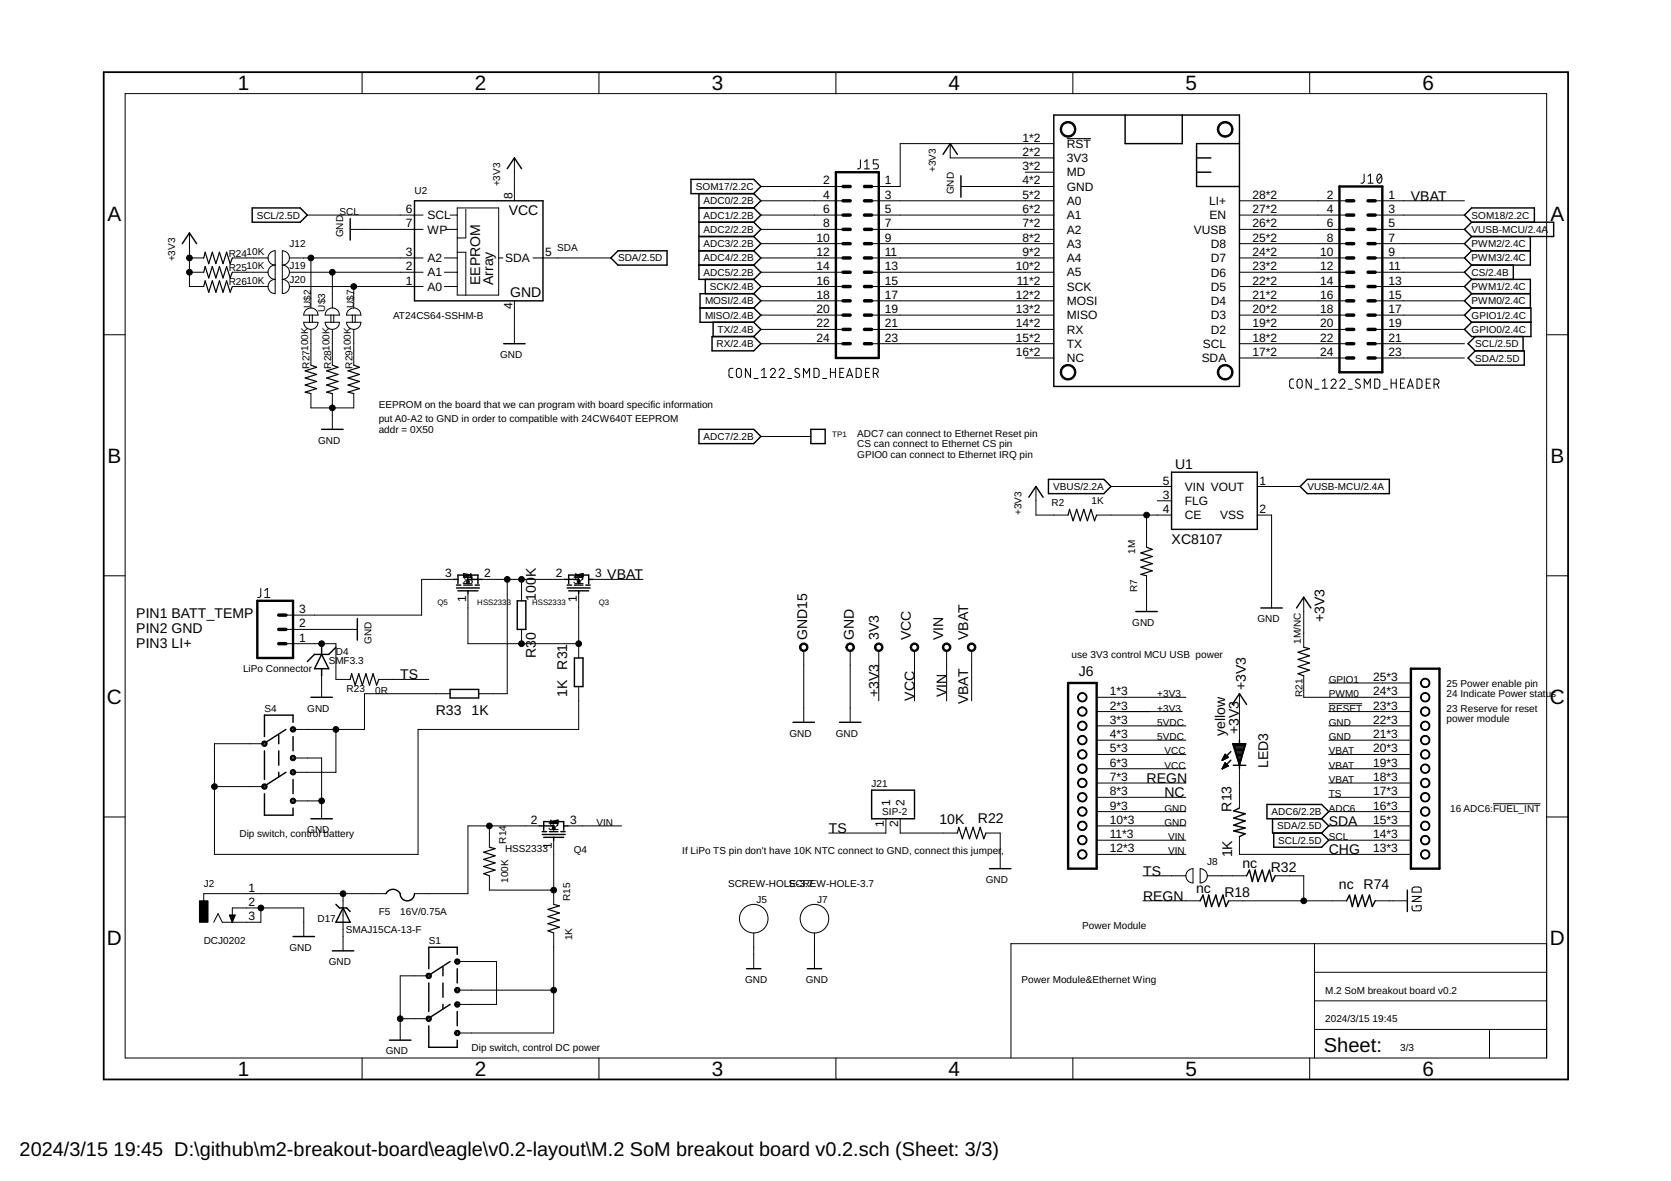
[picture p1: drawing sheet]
<svg xmlns="http://www.w3.org/2000/svg" width="297mm" height="210mm" viewBox="0 0 297 210" stroke-linecap="round" stroke-linejoin="round" font-family="sans-serif">
<g fill="none" stroke="#000" stroke-width=".18">
<path d="M22.2 16.6h252.7v171.4h-252.7zM64.4 12.8v3.8M106.5 12.8v3.8M148.6 12.8v3.8M190.7 12.8v3.8M232.8 12.8v3.8M54.6 38.2h20.6M80 38.2h1.3M81.3 37h7.3v15.5h-7.3zM82.8 37.2v5.1h-1.5M91.4 28.1v7.6M135.3 38.2h14.6"/>
<path d="M135.3 35.7h14.6M135.3 33.1h14.6M153 28.4l-.1 1.4-.2 .2h-.3M153.7 30h.9M153.7 28.8l.4-.4v1.6M154.9 38.2h32.4M154.9 35.7h32.4M156.1 28.4h-.9v.7h.6a.45 .45 0 0 1 .3 .5 .45 .45 0 0 1-.3 .4h-.6M168.9 25.5v2.6h18.4M170.8 33.1h16.5M182.2 30.6h5.1M187.3 25.5h-27.3v7.6h-5.1"/>
<path d="M189.7 24.6h4.2M220.3 38.2h19.1M220.3 35.7h19.1M242.5 30.9l-.1 1.4-.1 .2-.4 .1M243.2 32.6h.9M243.2 31.3l.4-.4v1.7M244.5 38.2h15.8M244.5 35.7h15.8M245 31.1l.2-.2a.93 .93 0 0 1 0 1.7 .98 .98 0 0 1-.2-1.5zM245.6 31.3l-.8 .9M18.4 59.5h3.8M33.7 45.8h2.5"/>
<path d="M33.7 48.4h2.5M33.7 41.4v9.5h2.5M41.3 45.8h6.3M41.3 48.4h6.3M41.3 50.9h6.3M47.6 45.8l.3-.8 .5-.3 .5-.1v7.6h-.3a1.27 1.27 0 0 1-1-1.3M47.6 45.8l.2 .6a1.21 1.21 0 0 0 1.1 .7l-.8 .3-.3 .4-.2 .6M47.6 48.4l.2 .5a1.21 1.21 0 0 0 1.1 .8l-.8 .2-.3 .5-.2 .5M51.5 45.8l-.3 .8-.5 .4-.5 .1 .5 .1a1.21 1.21 0 0 1 .8 1.2M51.5 45.8l-.1-.2a1.27 1.27 0 0 0-1.2-1v7.6l.8-.3 .3-.4 .2-.6M51.5 48.4l-.3 .8-.5 .3-.5 .2 .5 .1a1.21 1.21 0 0 1 .8 1.1M51.5 45.8h23.7"/>
<path d="M51.5 48.4h23.7M51.5 50.9h23.7M54 57.3h2.5a1.27 1.27 0 0 1-1.2 1.2 1.27 1.27 0 0 1-1.3-1.2zM54.3 55.2a1.27 1.27 0 0 1 1.4-.4 1.27 1.27 0 0 1 .8 1.2h-2.5zM55 56v1.3M55.3 45.8v8.9M55.3 58.5v6.4M55.5 56v1.3M57.8 57.3h2.5a1.27 1.27 0 0 1-1.2 1.2 1.27 1.27 0 0 1-1.3-1.2zM58.1 55.2a1.27 1.27 0 0 1 1.4-.4 1.27 1.27 0 0 1 .8 1.2h-2.5zM58.8 56v1.3M59.1 48.4v6.3"/>
<path d="M59.1 58.5v6.4M59.3 56v1.3M61.6 57.3h2.6a1.27 1.27 0 0 1-1.3 1.2 1.27 1.27 0 0 1-1.3-1.2zM61.9 55.2a1.27 1.27 0 0 1 1.4-.4 1.27 1.27 0 0 1 .9 1.2h-2.6zM62.3 40.8h12.9M62.6 56v1.3M62.9 50.9v3.8M62.9 58.5v6.4M63.1 56v1.3M79 45.8h2.3M79 48.4h2.3M79 50.9h2.3"/>
<path d="M79.2 40.8h2.1M81.3 44.8h1.5v7.7M88.6 45.8h.8M91.4 53.5v7.6M94.7 45.8h13.9M135.3 45.8h14.6M135.3 48.4h14.6M135.3 50.9h14.6M135.3 40.8h14.6M135.3 43.3h14.6M135.3 58.5h14.6M135.3 56h14.6"/>
<path d="M135.3 53.5h14.6M154.9 45.8h32.4M154.9 48.4h32.4M154.9 50.9h32.4M154.9 40.8h32.4M154.9 43.3h32.4M154.9 58.5h32.4M154.9 56h32.4M154.9 53.5h32.4M220.3 45.8h19.1M220.3 48.4h19.1M220.3 50.9h19.1"/>
<path d="M220.3 40.8h19.1M220.3 43.3h19.1M220.3 58.5h19.1M220.3 56h19.1M220.3 53.5h19.1M244.5 45.8h15.8M244.5 48.4h15.8M244.5 50.9h15.8M244.5 40.8h15.8M244.5 43.3h15.8M244.5 58.5h15.8M244.5 56h15.8"/>
<path d="M244.5 53.5h15.8M274.9 59.5h3.8M55.3 70v2.5h7.6v-2.5M59.1 70v6.3M130.3 65.5h-.5l-.2 .3v1.1l.2 .2h.5M131 65.6l.3-.1a.43 .43 0 0 1 .5 .4v.8a.44 .44 0 0 1-.5 .4 .44 .44 0 0 1-.4-.4zM133.4 65.5v1.6l-.9-1.6v1.6M134 67.3h.8M135.3 61.1h14.6M135.3 77.6h8.8M135.4 67.1h.9M135.4 65.8l.4-.3v1.6"/>
<path d="M136.9 65.8a.45 .45 0 0 1 .7-.3 .45 .45 0 0 1 .1 .7l-.8 .9h.9M138.5 65.8a.44 .44 0 0 1 .6-.3 .44 .44 0 0 1 .2 .7l-.8 .9h.9M140 67.3h.7M142.1 65.6l-.2-.1a.38 .38 0 0 0-.5 .1 .38 .38 0 0 0 .1 .5l.5 .3a.41 .41 0 0 1 0 .6 .41 .41 0 0 1-.6 0l-.1-.1M142.8 67.1v-1.6l.6 .9 .5-.9v1.6M144.7 65.5l.8 .1a1.33 1.33 0 0 1 .1 1.2l-.3 .3h-.6zM146.2 67.3h.8M147.6 65.5v1.6M147.6 66.2h.9M148.5 65.5v1.6M149.3 66.2h.5M150 65.5h-.7v1.6h.7"/>
<path d="M150.5 67.1l.5-1.6 .6 1.6M150.6 66.7h.8M152.2 65.5h.5a.43 .43 0 0 1 .4 .4v.8a.43 .43 0 0 1-.4 .4h-.5zM153.9 66.2h.5M154.6 65.5h-.7v1.6h.7M154.9 61.1h32.4M155.2 66.4h.5a.46 .46 0 0 0 .4-.5 .46 .46 0 0 0-.4-.4h-.5v1.6M155.8 66.4l.3 .7M182.2 63.6h5.1M220.3 63.6h19.1M220.3 61.1h19.1M230 67.4h-.5l-.2 .3 .1 1.2 .6 .1"/>
<path d="M230.7 67.5l.3-.1 .3 .1a1.33 1.33 0 0 1 .1 1.2l-.4 .3a.43 .43 0 0 1-.4-.4zM233.1 67.4v1.6l-.9-1.6v1.6M233.7 69.2h.8M235.1 69h.8M235.1 67.7l.4-.3v1.6M236.6 67.7a.45 .45 0 0 1 .6-.3 .45 .45 0 0 1 .2 .7l-.8 .9h.9M238.2 67.7a.45 .45 0 0 1 .6-.3 .45 .45 0 0 1 .2 .7l-.8 .9h.9M239.7 69.2h.7M241.7 67.5l-.1-.1a.38 .38 0 0 0-.6 .1 .38 .38 0 0 0 .2 .6l.5 .2a.41 .41 0 0 1 0 .6 .41 .41 0 0 1-.6 0l-.2-.1M242.5 69v-1.6l.6 .9 .5-.9v1.6M244.4 67.4h.4a.43 .43 0 0 1 .5 .4v.8a.43 .43 0 0 1-.5 .4h-.4zM244.5 63.6h15.8"/>
<path d="M244.5 61.1h15.8M245.9 69.2h.7M247.3 67.4v1.6M247.3 68.1h.9M248.2 67.4v1.6M249 68.1h.5M249.7 67.4h-.7v1.6h.7M250.2 69l.5-1.6 .5 1.6M250.3 68.6h.8M251.9 67.4h.4a.43 .43 0 0 1 .5 .4v.8a.43 .43 0 0 1-.5 .4h-.4zM253.5 68.1h.6M254.3 67.4h-.8v1.6h.8"/>
<path d="M254.9 68.3h.5a.46 .46 0 0 0 .4-.5 .46 .46 0 0 0-.4-.4h-.5v1.6M255.4 68.3l.4 .7M184.1 86.5v5h5.8M194.9 91.5h13.4M197.5 86.5h10.8M203.8 91.5v5.8M205.7 89h2.6M223.5 91.5h2.5v16.6M223.5 86.5h7.6M18.4 102.3h3.8M46.4 104.6l-.1 1.4-.2 .2h-.3M47.1 106.2h.9"/>
<path d="M47.1 104.9l.4-.3v1.6M50.8 114.4h8.9v6.4h2.6M50.8 111.9h12.7M57.2 114.4v.6M80.6 103h-5.6v6.3h-24.2M83.2 105.5v8.9h19.7M85.7 103h14.6M90.2 103v20.3h-5.1M92.7 103v3.8M92.7 111.9v2.5M102.9 105.5v11.4M105.4 103h8.9"/>
<path d="M142.9 115.7v12.7M151.1 115.7v12.7M156.2 115.7v8.9M162.6 115.7v8.9M168.3 115.7v8.9M172.7 115.7v8.9M203.8 102.3v6.4M231.8 106.2v8.8M274.9 102.3h3.8M38.1 139.8h8.9M52.1 134.7h5.1v10.8M57.2 120.1v3.8"/>
<path d="M59.7 129.6v7.7h-7.6M67.3 120.8h8.9M80 123.3h-15.2v6.3h-12.7M102.9 122v7.6h-28.6v22.2h-36.2v-19.6h8.9M194.9 126.5h15.3M194.9 123.9h15.9M194.9 131.6h15.9M194.9 129h15.9M194.9 139.2h15.9M194.9 136.6h15.9M194.9 134.1h15.9M220.3 123.3v8.3"/>
<path d="M220.3 136.6v7M231.8 120.1v3.8h19M236.2 125.1h5.9M236.2 126.5h14.6M236.2 131.6h14.6M236.2 129h14.6M236.2 121.4h14.6M236.2 139.2h14.6M236.2 136.6h14.6M236.2 134.1h14.6M18.4 145.2h3.8M52.1 142.3h5.1"/>
<path d="M61 158.8v10.2M68.6 158.8h-32.4v1.3M87 146.8v3.8M87 155.7v2.5h11.4M95.9 146.8h-12.7v12h-9.5M98.4 149.3v11.4M101 146.8h9.5M157.5 145.5v2.6h-10.2M160 145.5v2.6h10.2M175.3 148.1h2.5v6.3M194.9 146.8h15.9M194.9 144.3h15.9"/>
<path d="M194.9 141.7h15.9M194.9 149.3h15.9M194.9 151.8h15.9M203.2 155.7h7.6M211.1 154.9l.4-.4 .6-.1v2.5a1.27 1.27 0 0 1-1.2-.7 1.27 1.27 0 0 1 .2-1.3zM213.3 154.4a1.27 1.27 0 0 1 1.3 1.3 1.27 1.27 0 0 1-1.3 1.2zM214.6 155.7h7M220.3 148.7v3.1h30.5M226.7 155.7h5.1v4.4M236.2 146.8h14.6M236.2 144.3h14.6M236.2 141.7h14.6"/>
<path d="M236.2 149.3h14.6M251 159.3h1.6l-1.6 .9h1.6M251.1 157.8l1.1-.2a.43 .43 0 0 1 .4 .5v.5h-1.6zM265.4 142.9h8.4M274.9 145.2h3.8M40.8 162.6h1l-.5 1.3zM40.8 162.8h.9M40.9 162.9h.8M40.9 163h.8M41 163.2h.6M41 163.3h.6M41.1 163.4h.4"/>
<path d="M41.1 163.5h.4M41.2 163.6h.2M41.2 163.7h.2M41.3 163.9h.1M41.3 163.9v-2.5h12.7v5.1M46.4 161.4v2.5h-6.9l-.7-1.5-.8 1.5M76.2 173.4h-5.1v11.5M81.3 170.9h7v7.6h-7M81.3 176h17.1M98.4 165.8v17.8h-17.1M134 165.8v6.4M144.8 165.8v6.4"/>
<path d="M203.2 160.1h10.1M218.4 160.1h21M233.7 167.7v20.3M233.7 177.9h41.2M233.7 172.8h41.2M244.5 160.1h5.7M251 161v.7l.2 .2h1.1l.3-.2v-.7h-.9v.2M274.9 167.7h-95.2v20.3M64.4 188v3.9M71.1 181.1h5.1M106.5 188v3.9M148.6 188v3.9"/>
<path d="M190.7 188v3.9M232.8 188v3.9M233.7 183h41.2M264.8 183v5"/>
<circle cx="134" cy="163.3" r="2.54"/>
<circle cx="144.8" cy="163.3" r="2.54"/>
</g>
<g fill="none" stroke="#000" stroke-width=".25">
<path d="M44.8 37h8.6l1.2 1.2-1.2 1.3h-8.6zM62.3 38.9v3.8M73.7 35.7h22.8v17.8h-22.8zM90.2 30l1.2-1.9 1.3 1.9M122.8 31.9h11.2l1.3 1.2-1.3 1.3h-11.2zM124.2 34.4v15.3h9.8M124.2 39.5h9.8M124.2 37h9.8M134 34.4l1.3 1.3-1.3 1.3M134 37l1.3 1.2-1.3 1.3M134 39.5l1.3 1.3-1.3 1.2M167.6 27.4l1.3-1.9 1.3 1.9"/>
<path d="M170.8 31.2v3.9M187.3 20.4h33v48.3h-33zM200 20.4v5.1h10.2v-5.1M212.7 28.1h2.5M212.7 30.6h2.5M220.3 25.5h-7.6v7.6h7.6M261.6 39.5h14.6v2.5h-14.6M261.6 39.5l-1.3-1.3 1.3-1.2h11.2v2.5M261.6 39.5l-1.3 1.3 1.3 1.2M32.4 43.3l1.3-1.9 1.2 1.9M108.6 45.8l1.3-1.2h8.7v2.5h-8.7zM124.2 44.6h9.8"/>
<path d="M124.2 47.1h9.8M124.2 42h9.8M124.4 54.7h9.6M125.4 49.7v2.5M126.6 59.8h7.4l1.3 1.3-1.3 1.3h-7.4zM126.8 57.3v2.5M134 54.7l1.3 1.3-1.3 1.3M134 52.2h-9.6v5.1h9.6M134 52.2l1.3 1.3-1.3 1.2M134 49.7l1.3 1.2-1.3 1.3M134 42l1.3 1.3-1.3 1.3M134 44.6l1.3 1.2-1.3 1.3"/>
<path d="M134 47.1l1.3 1.3-1.3 1.3M134 57.3l1.3 1.2-1.3 1.3M261.6 57.3h10.5M261.6 54.7h10.5v5.1h-10.5l-1.3-1.3 1.3-1.2M261.6 52.2h10.4M261.6 49.7h10.4v5M261.6 44.6h10.4M261.6 47.1l-1.3 1.3 1.3 1.3M261.6 54.7l-1.3 1.3 1.3 1.3M261.6 52.2l-1.3 1.3 1.3 1.2M261.6 49.7l-1.3 1.2 1.3 1.3M261.6 44.6l-1.3 1.2 1.3 1.3"/>
<path d="M261.6 42l-1.3 1.3 1.3 1.3M262.2 59.8l-1.2 1.3 1.2 1.3M269 47.1v2.6M270.7 59.8v2.6M272 42v5.1h-10.4M57.2 76.3h3.8M89.5 61.1h3.8M124.2 76.3h9.8l1.3 1.3-1.3 1.2h-9.8zM144.1 76.3h2.6v2.5h-2.6zM261 63.6l1.2-1.2h8.8v2.5h-8.8zM182.9 88.4l1.2-1.9 1.3 1.9M186.4 85.2h9.8l1.3 1.3-1.3 1.2h-9.8z"/>
<path d="M208.3 83.9h15.2v10.2h-15.2zM231.1 86.5l1.3-1.3h14.6v2.5h-14.6zM57.2 116.3l1.2 2.6h-2.5zM57.2 115v1.3M57.2 118.9v1.2M59.7 115l-1.3 1.3h-2.5l-1.3 1.3M63.5 110v3.8M80.6 103h.8M81.2 104.5h4M81.2 104h.7M81.4 105h3.6M81.4 103.7v-1.5h3.6v1.5"/>
<path d="M82.4 104h1.5M82.4 102l1.3 .2-1.3 .3zM83.2 103h2.5M83.2 103v.7M83.2 105v.5M83.2 103l.2 .5M83.2 103l-.3 .5M83.7 102v.5M84.5 104h.7M91.9 106.8h1.6v5.1h-1.6zM100.3 103h2.6M100.8 104.5h4.1"/>
<path d="M100.8 104h.8M101.1 105h3.5M101.1 103.7v-1.5h3.5v1.5M102.1 104h1.5M102.1 116.9h1.5v5.1h-1.5zM102.4 102.2l1.2-.2v.5zM102.4 102v.5M102.9 103v.7M102.9 105v.5M102.9 103l-.3 .5M102.9 103l.2 .5M104.1 104h.8"/>
<path d="M104.6 103h.8M201.9 108.7h3.8M224.1 108.1h3.8M230.5 108.1l1.3-1.9 1.2 1.9M47 133.5v5M49.6 130.7v1.5M49.6 133.5v2.5M49.6 137.3v.7M50.8 129.6l-3.5 2.3M50.8 137.3l-3.5 2.3M52.1 128.4v-1.3h-5.1v3.8M52.1 130.9v2.6"/>
<path d="M52.1 138.5v2.6M55.3 123.9h3.8M80 122.5h5.1v1.6h-5.1zM141 128.4h3.8M149.2 128.4h3.8M217.3 135h.2M217.3 136.5h.2M217.4 136.3h.5M217.5 134.7h.5M217.6 136.1h.7M217.6 134.5h.6M217.7 135.9h.3"/>
<path d="M217.7 134.3h.3M217.8 135.6h.1M217.8 134.1l.5 .5-1 .5zM217.8 135.6l-.5 1M217.8 135.6l.5 .5-1 .5M218.8 133.6l-1.5 1.5M218.8 135.1l-1.5 1.5M219.1 125.2l1.2-1.9 1.3 1.9M219.1 132.2h2.3l-1.1 3.8zM219.2 136h2.2M219.3 132.3h2l-1 3.6zM219.3 132.3h2"/>
<path d="M219.4 132.5h1.9M219.5 132.8h1.7M219.5 133h1.6M219.6 133.2h1.5M219.6 133.4h1.4M219.7 133.6h1.3M219.8 133.9h1.1M219.8 134.1h1M219.9 134.3h.9M219.9 134.5h.8M220 134.7h.7M220.1 135h.5"/>
<path d="M220.1 135.2h.4M220.2 135.4h.3M220.3 135.6h.1M220.3 131.6v.6M220.3 135.9v.7M220.3 135.9h.1M47 141.1v3.8h5.1v-1.3M55.3 145.5h3.8M68.6 158.8a1.41 1.41 0 0 1 1.6-.7 1.41 1.41 0 0 1 1.1 1.3 1.28 1.28 0 0 0 1.4 .7 1.28 1.28 0 0 0 1-1.3M95.9 146.8h2.5M96.4 148.3h4.1M96.4 147.8h.8"/>
<path d="M96.6 148.8h3.6M96.6 147.6v-1.6h3.6v1.6M97.7 147.8h1.5M97.9 146l1.3-.2v.5zM97.9 145.8v.5M98.4 146.8v.8M98.4 148.8v.5M98.4 146.8l-.2 .5M98.4 146.8l.3 .5M99.7 147.8h.8M100.2 146.8h.8M154.9 140.4h7.7v5.1h-7.7z"/>
<path d="M175.9 154.4h3.8M220.3 143.6l-1 .5 2 .5-2 .8 2 .5-2 .8 2 .5-2 .5 2 .5-1 .5M221.6 155.7l.5-1.1 .5 2.1 .5-2.1 .5 2.1 .8-2.1 .5 2.1 .8-2.1 .5 2.1 .5-1M225.2 143h9.7l1.3 1.3-1.3 1.2h-9.7zM226.2 145.5v2.6h8.7M226.4 148.1v2.5h8.5l1.3-1.3-1.3-1.2M234.9 145.5l1.3 1.3-1.3 1.3M250.2 158.2v3.8M52.1 166.5h3.8M59.1 169h3.8M59.7 160.7l.6 .7h1.3l.7 .6M61 161.4l1.3 2.5h-2.6z"/>
<path d="M76.2 174.7v5.1M78.7 171.9v1.5M78.7 174.7v2.5M78.7 178.5v.8M80 170.9l-3.5 2.3M80 178.5l-3.5 2.3M81.3 169.6v-1.2h-5.1v3.8M81.3 172.2v2.5M81.3 179.8v2.5M132.7 172.2h2.6M143.5 172.2h2.5M213.3 160.1l.5-1 .6 2 .5-2 .5 2 .7-2 .5 2 .8-2 .5 2 .5-1"/>
<path d="M239.4 160.1l.5-1 .5 2 .5-2 .5 2 .8-2 .5 2 .7-2 .5 2 .6-1M69.2 184.9h3.8M76.2 182.3v3.8h5.1v-1.2"/>
</g>
<path d="M18.4 12.8h260.3v179.1h-260.3z" fill="none" stroke="#000" stroke-width=".32"/>
<g fill="#000" stroke="#000" stroke-width=".18">
<path d="M188.8 22a1.4 1.4 0 0 1 2.2 .2 1.4 1.4 0 0 1-.7 2.1 1.4 1.4 0 0 1-1.8-1.3h.2a1.14 1.14 0 0 1 1.7-1 1.14 1.14 0 0 1 .1 2 1.14 1.14 0 0 1-1.8-.7v-.3h-.2z" fill-rule="evenodd"/>
<path d="M216.8 22a1.4 1.4 0 0 1 2.2 .3 1.4 1.4 0 0 1-.8 2 1.4 1.4 0 0 1-1.8-1.3h.2a1.15 1.15 0 0 1 1.6-1.1 1.15 1.15 0 0 1 .3 1.9 1.15 1.15 0 0 1-1.8-.5l-.1-.3h-.2z" fill-rule="evenodd"/>
<path d="M188.8 65.2a1.4 1.4 0 0 1 2.2 .2 1.4 1.4 0 0 1-.7 2.1 1.4 1.4 0 0 1-1.8-1.3h.2a1.14 1.14 0 0 1 1.7-1 1.14 1.14 0 0 1 .1 1.9 1.14 1.14 0 0 1-1.8-.7v-.2h-.2z" fill-rule="evenodd"/>
<path d="M216.8 65.2a1.4 1.4 0 0 1 2.2 .2 1.4 1.4 0 0 1-.8 2.1 1.4 1.4 0 0 1-1.8-1.3h.2a1.15 1.15 0 0 1 1.6-1.1 1.15 1.15 0 0 1 .3 1.9 1.15 1.15 0 0 1-1.8-.6l-.1-.2h-.2v-.4z" fill-rule="evenodd"/>
<path d="M142.3 114.6a.76 .76 0 0 1 1.2 0 .76 .76 0 0 1-.4 1.2 .76 .76 0 0 1-1-.8h.3a.52 .52 0 0 1 .7-.4 .52 .52 0 0 1 .1 .9 .52 .52 0 0 1-.8-.3v-.2h-.3z" fill-rule="evenodd"/>
<path d="M150.5 114.6a.76 .76 0 0 1 1.3 0 .76 .76 0 0 1-.4 1.2 .76 .76 0 0 1-1-.8h.2a.51 .51 0 0 1 .8-.4 .51 .51 0 0 1 .1 .8 .51 .51 0 0 1-.9-.2v-.2h-.2z" fill-rule="evenodd"/>
<path d="M155.6 114.6a.76 .76 0 0 1 1.2 0 .76 .76 0 0 1-.4 1.2 .76 .76 0 0 1-1-.8h.3a.51 .51 0 0 1 .7-.4 .51 .51 0 0 1 .1 .8 .51 .51 0 0 1-.8-.2v-.2h-.3z" fill-rule="evenodd"/>
<path d="M162 114.6a.76 .76 0 0 1 1.2 0 .76 .76 0 0 1-.4 1.2 .76 .76 0 0 1-1-.8h.3a.51 .51 0 0 1 .7-.4 .51 .51 0 0 1 .1 .8 .51 .51 0 0 1-.8-.2v-.2h-.3z" fill-rule="evenodd"/>
<path d="M167.7 114.6a.76 .76 0 0 1 1.2 0 .76 .76 0 0 1-.4 1.2 .76 .76 0 0 1-1-.8h.3a.51 .51 0 0 1 .7-.4 .51 .51 0 0 1 .1 .8 .51 .51 0 0 1-.8-.2v-.2h-.3z" fill-rule="evenodd"/>
<path d="M172.1 114.6a.76 .76 0 0 1 1.3 0 .76 .76 0 0 1-.4 1.2 .76 .76 0 0 1-1-.8h.2a.51 .51 0 0 1 .7-.4 .51 .51 0 0 1 .1 .8 .51 .51 0 0 1-.8-.2v-.2h-.2z" fill-rule="evenodd"/>
<path d="M46.7 131.8a.48 .48 0 0 1 .7 .1 .48 .48 0 0 1-.3 .7 .48 .48 0 0 1-.6-.4h.3a.23 .23 0 0 1 .3-.2 .23 .23 0 0 1 .1 .3 .23 .23 0 0 1-.4 0l-.3-.1z" fill-rule="evenodd"/>
<path d="M46.7 139.4a.48 .48 0 0 1 .7 .2 .48 .48 0 0 1-.3 .7 .48 .48 0 0 1-.6-.5h.3a.23 .23 0 0 1 .3-.2 .23 .23 0 0 1 .1 .3 .23 .23 0 0 1-.4 0l-.3-.1z" fill-rule="evenodd"/>
<path d="M51.8 129.3a.48 .48 0 0 1 .7 .1 .48 .48 0 0 1-.3 .7 .48 .48 0 0 1-.6-.5h.3a.24 .24 0 0 1 .3-.2 .24 .24 0 0 1 .1 .4 .24 .24 0 0 1-.4 0v-.2h-.3z" fill-rule="evenodd"/>
<path d="M51.8 134.3a.48 .48 0 0 1 .7 .2 .48 .48 0 0 1-.3 .7 .48 .48 0 0 1-.6-.5h.3a.23 .23 0 0 1 .3-.2 .23 .23 0 0 1 .1 .4 .23 .23 0 0 1-.4-.1l-.3-.1z" fill-rule="evenodd"/>
<path d="M51.8 136.9a.48 .48 0 0 1 .7 .1 .48 .48 0 0 1-.3 .7 .48 .48 0 0 1-.6-.4h.3a.23 .23 0 0 1 .3-.3 .23 .23 0 0 1 .1 .4 .23 .23 0 0 1-.4 0l-.3-.1z" fill-rule="evenodd"/>
<path d="M191.7 123.4a.84 .84 0 0 1 1.4 0 .84 .84 0 0 1-.4 1.3 .84 .84 0 0 1-1.1-.8h.1a.69 .69 0 0 1 1-.6 .69 .69 0 0 1 .2 1.1 .69 .69 0 0 1-1.2-.3v-.2h-.1z" fill-rule="evenodd"/>
<path d="M191.7 125.9a.84 .84 0 0 1 1.4 .1 .84 .84 0 0 1-.4 1.2 .84 .84 0 0 1-1.1-.7h.1a.69 .69 0 0 1 1-.7 .69 .69 0 0 1 .2 1.1 .69 .69 0 0 1-1.2-.2v-.2h-.1z" fill-rule="evenodd"/>
<path d="M191.7 128.5a.84 .84 0 0 1 1.4 0 .84 .84 0 0 1-.4 1.3 .84 .84 0 0 1-1.1-.8h.1a.69 .69 0 0 1 1-.7 .69 .69 0 0 1 .2 1.2 .69 .69 0 0 1-1.2-.3v-.2h-.1z" fill-rule="evenodd"/>
<path d="M191.7 131a.84 .84 0 0 1 1.4 0 .84 .84 0 0 1-.4 1.3 .84 .84 0 0 1-1.1-.7h.1a.69 .69 0 0 1 1-.7 .69 .69 0 0 1 .2 1.1 .69 .69 0 0 1-1.2-.2v-.2h-.1z" fill-rule="evenodd"/>
<path d="M191.7 133.6a.84 .84 0 0 1 1.4 0 .84 .84 0 0 1-.4 1.3 .84 .84 0 0 1-1.1-.8h.1a.69 .69 0 0 1 1-.7 .69 .69 0 0 1 .2 1.2 .69 .69 0 0 1-1.2-.3v-.2h-.1z" fill-rule="evenodd"/>
<path d="M191.7 136.1a.84 .84 0 0 1 1.4 0 .84 .84 0 0 1-.4 1.3 .84 .84 0 0 1-1.1-.8h.1a.69 .69 0 0 1 1-.6 .69 .69 0 0 1 .2 1.1 .69 .69 0 0 1-1.2-.3v-.2h-.1z" fill-rule="evenodd"/>
<path d="M191.7 138.6a.84 .84 0 0 1 1.4 .1 .84 .84 0 0 1-.4 1.2 .84 .84 0 0 1-1.1-.7h.1a.69 .69 0 0 1 1-.7 .69 .69 0 0 1 .2 1.1 .69 .69 0 0 1-1.2-.2v-.2h-.1z" fill-rule="evenodd"/>
<path d="M252.7 138.6a.84 .84 0 0 1 1.3 .1 .84 .84 0 0 1-.4 1.3 .84 .84 0 0 1-1.1-.8h.2a.69 .69 0 0 1 1-.6 .69 .69 0 0 1 .1 1.1 .69 .69 0 0 1-1.1-.3v-.2h-.2z" fill-rule="evenodd"/>
<path d="M252.7 136.1a.84 .84 0 0 1 1.3 .1 .84 .84 0 0 1-.4 1.2 .84 .84 0 0 1-1.1-.8h.2a.69 .69 0 0 1 1-.5 .69 .69 0 0 1 .1 1.1 .69 .69 0 0 1-1.1-.4v-.2h-.2z" fill-rule="evenodd"/>
<path d="M252.7 133.6a.84 .84 0 0 1 1.3 0 .84 .84 0 0 1-.4 1.3 .84 .84 0 0 1-1.1-.8h.2a.69 .69 0 0 1 1-.6 .69 .69 0 0 1 .1 1.2 .69 .69 0 0 1-1.1-.4v-.2h-.2z" fill-rule="evenodd"/>
<path d="M252.7 131a.84 .84 0 0 1 1.3 .1 .84 .84 0 0 1-.4 1.3 .84 .84 0 0 1-1.1-.8h.2a.69 .69 0 0 1 1-.6 .69 .69 0 0 1 .1 1.1 .69 .69 0 0 1-1.1-.3v-.2h-.2z" fill-rule="evenodd"/>
<path d="M252.7 128.5a.84 .84 0 0 1 1.3 0 .84 .84 0 0 1-.4 1.3 .84 .84 0 0 1-1.1-.8h.2a.69 .69 0 0 1 1-.6 .69 .69 0 0 1 .1 1.2 .69 .69 0 0 1-1.1-.4v-.2h-.2z" fill-rule="evenodd"/>
<path d="M252.7 125.9a.84 .84 0 0 1 1.3 .1 .84 .84 0 0 1-.4 1.3 .84 .84 0 0 1-1.1-.8h.2a.69 .69 0 0 1 1-.6 .69 .69 0 0 1 .1 1.1 .69 .69 0 0 1-1.1-.3v-.2h-.2z" fill-rule="evenodd"/>
<path d="M252.7 123.4a.84 .84 0 0 1 1.3 .1 .84 .84 0 0 1-.4 1.3 .84 .84 0 0 1-1.1-.9h.2a.69 .69 0 0 1 1-.5 .69 .69 0 0 1 .1 1.1 .69 .69 0 0 1-1.1-.4v-.2h-.2z" fill-rule="evenodd"/>
<path d="M252.7 120.9a.84 .84 0 0 1 1.3 .1 .84 .84 0 0 1-.4 1.2 .84 .84 0 0 1-1.1-.8h.2a.69 .69 0 0 1 1-.6 .69 .69 0 0 1 .1 1.2 .69 .69 0 0 1-1.1-.4v-.2h-.2z" fill-rule="evenodd"/>
<path d="M51.8 142a.48 .48 0 0 1 .7 .1 .48 .48 0 0 1-.3 .7 .48 .48 0 0 1-.6-.5h.3a.23 .23 0 0 1 .3-.2 .23 .23 0 0 1 .1 .4 .23 .23 0 0 1-.4-.1l-.3-.1z" fill-rule="evenodd"/>
<path d="M191.7 141.2a.84 .84 0 0 1 1.4 0 .84 .84 0 0 1-.4 1.3 .84 .84 0 0 1-1.1-.8h.1a.69 .69 0 0 1 1-.7 .69 .69 0 0 1 .2 1.2 .69 .69 0 0 1-1.2-.3v-.2h-.1z" fill-rule="evenodd"/>
<path d="M191.7 143.7a.84 .84 0 0 1 1.4 0 .84 .84 0 0 1-.4 1.3 .84 .84 0 0 1-1.1-.7h.1a.69 .69 0 0 1 1-.7 .69 .69 0 0 1 .2 1.1 .69 .69 0 0 1-1.2-.2v-.2h-.1z" fill-rule="evenodd"/>
<path d="M191.7 146.3a.84 .84 0 0 1 1.4 0 .84 .84 0 0 1-.4 1.3 .84 .84 0 0 1-1.1-.8h.1a.69 .69 0 0 1 1-.7 .69 .69 0 0 1 .2 1.2 .69 .69 0 0 1-1.2-.3v-.2h-.1z" fill-rule="evenodd"/>
<path d="M191.7 148.8a.84 .84 0 0 1 1.4 0 .84 .84 0 0 1-.4 1.3 .84 .84 0 0 1-1.1-.8h.1a.69 .69 0 0 1 1-.6 .69 .69 0 0 1 .2 1.1 .69 .69 0 0 1-1.2-.3v-.2h-.1z" fill-rule="evenodd"/>
<path d="M191.7 151.3a.84 .84 0 0 1 1.4 .1 .84 .84 0 0 1-.4 1.3 .84 .84 0 0 1-1.1-.9h.1a.69 .69 0 0 1 1-.6 .69 .69 0 0 1 .2 1.1 .69 .69 0 0 1-1.2-.2v-.3h-.1z" fill-rule="evenodd"/>
<path d="M252.7 151.3a.84 .84 0 0 1 1.3 .1 .84 .84 0 0 1-.4 1.3 .84 .84 0 0 1-1.1-.9h.2a.69 .69 0 0 1 1-.5 .69 .69 0 0 1 .1 1.1 .69 .69 0 0 1-1.1-.3v-.3h-.2z" fill-rule="evenodd"/>
<path d="M252.7 148.8a.84 .84 0 0 1 1.3 .1 .84 .84 0 0 1-.4 1.2 .84 .84 0 0 1-1.1-.8h.2a.69 .69 0 0 1 1-.5 .69 .69 0 0 1 .1 1.1 .69 .69 0 0 1-1.1-.4v-.2h-.2z" fill-rule="evenodd"/>
<path d="M252.7 146.3a.84 .84 0 0 1 1.3 0 .84 .84 0 0 1-.4 1.3 .84 .84 0 0 1-1.1-.8h.2a.69 .69 0 0 1 1-.6 .69 .69 0 0 1 .1 1.2 .69 .69 0 0 1-1.1-.4v-.2h-.2z" fill-rule="evenodd"/>
<path d="M252.7 143.7a.84 .84 0 0 1 1.3 .1 .84 .84 0 0 1-.4 1.3 .84 .84 0 0 1-1.1-.8h.2a.69 .69 0 0 1 1-.6 .69 .69 0 0 1 .1 1.1 .69 .69 0 0 1-1.1-.3v-.2h-.2z" fill-rule="evenodd"/>
<path d="M252.7 141.2a.84 .84 0 0 1 1.3 0 .84 .84 0 0 1-.4 1.3 .84 .84 0 0 1-1.1-.8h.2a.69 .69 0 0 1 1-.6 .69 .69 0 0 1 .1 1.2 .69 .69 0 0 1-1.1-.4v-.2h-.2z" fill-rule="evenodd"/>
<path d="M75.9 173.1a.48 .48 0 0 1 .7 .1 .48 .48 0 0 1-.3 .7 .48 .48 0 0 1-.6-.5h.3a.23 .23 0 0 1 .3-.2 .23 .23 0 0 1 .1 .4 .23 .23 0 0 1-.4-.1v-.1h-.3z" fill-rule="evenodd"/>
<path d="M81 170.5a.48 .48 0 0 1 .7 .2 .48 .48 0 0 1-.3 .7 .48 .48 0 0 1-.6-.5h.3a.23 .23 0 0 1 .3-.2 .23 .23 0 0 1 .1 .4 .23 .23 0 0 1-.4-.1v-.1h-.3z" fill-rule="evenodd"/>
<path d="M81 175.6a.48 .48 0 0 1 .7 .1 .48 .48 0 0 1-.3 .7 .48 .48 0 0 1-.6-.4h.3a.23 .23 0 0 1 .3-.2 .23 .23 0 0 1 .1 .3 .23 .23 0 0 1-.4 0v-.1h-.3z" fill-rule="evenodd"/>
<path d="M81 178.1a.48 .48 0 0 1 .7 .2 .48 .48 0 0 1-.3 .7 .48 .48 0 0 1-.6-.5h.3a.23 .23 0 0 1 .3-.2 .23 .23 0 0 1 .1 .4 .23 .23 0 0 1-.4-.1v-.1h-.3z" fill-rule="evenodd"/>
<path d="M75.9 180.7a.48 .48 0 0 1 .7 .1 .48 .48 0 0 1-.3 .7 .48 .48 0 0 1-.6-.4h.3a.23 .23 0 0 1 .3-.2 .23 .23 0 0 1 .1 .3 .23 .23 0 0 1-.4 0v-.1h-.3z" fill-rule="evenodd"/>
<path d="M81 183.2a.48 .48 0 0 1 .7 .2 .48 .48 0 0 1-.3 .7 .48 .48 0 0 1-.6-.5h.3a.23 .23 0 0 1 .3-.2 .23 .23 0 0 1 .1 .4 .23 .23 0 0 1-.4-.1v-.1h-.3z" fill-rule="evenodd"/>
<circle cx="33.7" cy="45.8" r=".51"/>
<circle cx="33.7" cy="48.4" r=".51"/>
<circle cx="55.3" cy="45.8" r=".51"/>
<circle cx="59.1" cy="48.4" r=".51"/>
<circle cx="62.9" cy="50.9" r=".51"/>
<circle cx="59.1" cy="72.5" r=".51"/>
<circle cx="203.8" cy="91.5" r=".51"/>
<circle cx="57.2" cy="114.4" r=".51"/>
<circle cx="90.2" cy="103" r=".51"/>
<circle cx="92.7" cy="103" r=".51"/>
<circle cx="92.7" cy="114.4" r=".51"/>
<circle cx="102.9" cy="114.4" r=".51"/>
<circle cx="38.1" cy="139.8" r=".51"/>
<circle cx="59.7" cy="129.6" r=".51"/>
<circle cx="57.2" cy="142.3" r=".51"/>
<circle cx="61" cy="158.8" r=".51"/>
<circle cx="87" cy="146.8" r=".51"/>
<circle cx="98.4" cy="158.2" r=".51"/>
<circle cx="46.4" cy="161.4" r=".51"/>
<circle cx="98.4" cy="176" r=".51"/>
<circle cx="231.8" cy="160.1" r=".51"/>
<circle cx="71.1" cy="181.1" r=".51"/>
</g>
<path d="M35.5 160.1h1.5v3.8h-1.5z" fill="#000" stroke="#000" stroke-width=".18"/>
<g fill="none" stroke="#000" stroke-width=".21">
<path d="M36.2 45.8l.3-1 .6 2.1 .6-2.1 .7 2.1 .6-2.1 .6 2.1 .7-2.1 .6 2.1 .4-1.1M36.2 48.4l.3-1 .6 2 .6-2 .7 2 .6-2 .6 2 .7-2 .6 2 .4-1M36.2 50.9l.3-1 .6 2 .6-2 .7 2 .6-2 .6 2 .7-2 .6 2 .4-1M55.3 64.9l1 .4-2 .6 2 .6-2 .7 2 .6-2 .6 2 .7-2 .6 1 .3M59.1 64.9l1 .4-2 .6 2 .6-2 .7 2 .6-2 .6 2 .7-2 .6 1 .3M62.9 64.9l1 .4-2 .6 2 .6-2 .7 2 .6-2 .6 2 .7-2 .6 1 .3M189.9 91.5l.2-1 .7 2.1 .6-2.1 .6 2.1 .7-2.1 .6 2.1 .6-2.1 .7 2.1 .3-1.1M203.8 97.3l1 .3-2 .7 2 .6-2 .6 2 .7-2 .6 2 .7-2 .6 1 .2M231.8 115l1 .3-2.1 .6 2.1 .7-2.1 .6 2.1 .6-2.1 .7 2.1 .6-2.1 .6 1.1 .4M62.3 120.8l.2-1.1 .6 2.1 .7-2.1 .6 2.1 .6-2.1 .7 2.1 .6-2.1 .7 2.1 .3-1M87 150.6l1 .2-2 .7 2 .6-2 .6 2 .7-2 .6 2 .6-2 .7 1 .4M170.2 148.1l.2-1.1 .7 2.1 .6-2.1 .6 2.1 .7-2.1 .6 2.1 .6-2.1 .7 2.1 .4-1"/>
<path d="M98.4 160.7l1 .3-2 .6 2 .7-2 .6 2 .6-2 .7 2 .6-2 .6 1 .4"/>
</g>
<path d="M148.6 30.6h7.6v33h-7.6zM238.1 33.1h7.6v33.1h-7.6zM45.7 106.8h6.4v10.1h-6.4zM250.8 118.9h5.1v35.5h-5.1zM189.9 121.4h5v33h-5z" fill="none" stroke="#000" stroke-width=".42"/>
<g fill="none" stroke="#000" stroke-width=".61">
<path d="M149.9 38.2h1.2M149.9 35.7h1.2M149.9 33.1h1.2M153.7 38.2h1.2M153.7 35.7h1.2M153.7 33.1h1.2M239.4 38.2h1.2M239.4 35.7h1.2M243.2 38.2h1.3M243.2 35.7h1.3M149.9 58.5h1.2M149.9 53.5h1.2"/>
<path d="M149.9 56h1.2M149.9 50.9h1.2M149.9 48.4h1.2M149.9 45.8h1.2M149.9 43.3h1.2M149.9 40.8h1.2M153.7 58.5h1.2M153.7 53.5h1.2M153.7 56h1.2M153.7 50.9h1.2M153.7 48.4h1.2M153.7 45.8h1.2"/>
<path d="M153.7 43.3h1.2M153.7 40.8h1.2M239.4 58.5h1.2M239.4 53.5h1.2M239.4 56h1.2M239.4 50.9h1.2M239.4 48.4h1.2M239.4 45.8h1.2M239.4 43.3h1.2M239.4 40.8h1.2M243.2 58.5h1.3M243.2 53.5h1.3"/>
<path d="M243.2 56h1.3M243.2 50.9h1.3M243.2 48.4h1.3M243.2 45.8h1.3M243.2 43.3h1.3M243.2 40.8h1.3M149.9 61.1h1.2M153.7 61.1h1.2M239.4 61.1h1.2M239.4 63.6h1.2M243.2 61.1h1.3M243.2 63.6h1.3"/>
<path d="M49.6 109.3h1.2M49.6 111.9h1.2M49.6 114.4h1.2"/>
</g>
<g font-size="3.7">
<text x="42.3" y="16">1</text>
<text x="84.4" y="16">2</text>
<text x="126.5" y="16">3</text>
<text x="168.6" y="16">4</text>
<text x="210.7" y="16">5</text>
<text x="252.9" y="16">6</text>
<text x="19.1" y="39.4">A</text>
<text x="275.6" y="39.4">A</text>
<text x="19.1" y="82.2">B</text>
<text x="275.6" y="82.2">B</text>
<text x="19" y="125.1">C</text>
<text x="275.5" y="125.1">C</text>
<text x="19" y="167.9">D</text>
<text x="275.5" y="167.9">D</text>
<text x="42.3" y="191.2">1</text>
<text x="84.4" y="191.2">2</text>
<text x="126.5" y="191.2">3</text>
<text x="168.6" y="191.2">4</text>
<text x="210.7" y="191.2">5</text>
<text x="252.9" y="191.2">6</text>
</g>
<text font-size="3.6" x="235.3" y="186.9">Sheet:</text>
<g font-size="3.5">
<text x="3.5" y="205.4">2024/3/15</text>
<text x="20.2" y="205.4">19:45 D:\github\m2-breakout-board\eagle\v0.2-layout\M.2 SoM breakout board v0.2.sch (Sheet: 3/3)</text>
</g>
<g font-size="2.5">
<text x="250.8" y="35.7">VBAT</text>
<text x="90.4" y="38.2">VCC</text>
<text x="85.4" y="50.7" transform="rotate(-90 85.4 50.7)">EEPROM</text>
<text x="87.6" y="50.7" transform="rotate(-90 87.6 50.7)">Array</text>
<text x="90.7" y="52.7">GND</text>
<text x="208.9" y="83.3">U1</text>
<text x="208.3" y="96.6">XC8107</text>
<text x="95.3" y="106.8" transform="rotate(-90 95.3 106.8)">100</text>
<text x="95.3" y="102.6" transform="rotate(-90 95.3 102.6)">K</text>
<text x="108" y="103">VBAT</text>
<text x="24.2" y="109.8">PIN1 BATT_TEMP</text>
<text x="24.2" y="112.5">PIN2 GND</text>
<text x="95.3" y="113.7" transform="rotate(-90 95.3 113.7)">0</text>
<text x="143.5" y="113.8" transform="rotate(-90 143.5 113.8)">GND15</text>
<text x="151.8" y="113.8" transform="rotate(-90 151.8 113.8)">GND</text>
<text x="156.2" y="113.8" transform="rotate(-90 156.2 113.8)">3V3</text>
<text x="161.9" y="113.8" transform="rotate(-90 161.9 113.8)">VCC</text>
<text x="167.6" y="113.8" transform="rotate(-90 167.6 113.8)">VIN</text>
<text x="172.1" y="113.8" transform="rotate(-90 172.1 113.8)">VBAT</text>
<text x="235.4" y="110.6" transform="rotate(-90 235.4 110.6)">+3V3</text>
<text x="24.2" y="115.2">PIN3 LI+</text>
<text x="95.3" y="116.9" transform="rotate(-90 95.3 116.9)">R3</text>
<text x="100.8" y="119" transform="rotate(-90 100.8 119)">R31</text>
<text x="71.1" y="120.8">TS</text>
<text x="100.8" y="123.8" transform="rotate(-90 100.8 123.8)">1K</text>
<text x="156.2" y="123.9" transform="rotate(-90 156.2 123.9)">+3V3</text>
<text x="162.6" y="124.6" transform="rotate(-90 162.6 124.6)">VCC</text>
<text x="168.3" y="123.9" transform="rotate(-90 168.3 123.9)">VIN</text>
<text x="172.1" y="125.2" transform="rotate(-90 172.1 125.2)">VBAT</text>
<text x="191.8" y="120.1">J6</text>
<text x="221.5" y="122.7" transform="rotate(-90 221.5 122.7)">+3V3</text>
<text x="77.5" y="127.1">R33</text>
<text x="83.8" y="127.1">1K</text>
<text x="217.8" y="130.8" transform="rotate(-90 217.8 130.8)">yellow</text>
<text x="220.2" y="130.5" transform="rotate(-90 220.2 130.5)">+3V3</text>
<text x="225.4" y="136.5" transform="rotate(-90 225.4 136.5)">LED3</text>
<text x="203.8" y="139.2">REGN</text>
<text x="207" y="141.7">NC</text>
<text x="147.3" y="148.1">TS</text>
<text x="167" y="146.5">10K</text>
<text x="173.8" y="146.2">R22</text>
<text x="218.9" y="144.2" transform="rotate(-90 218.9 144.2)">R13</text>
<text x="236.2" y="146.8">SDA</text>
<text x="203.2" y="155.7">TS</text>
<text x="219.1" y="152.4" transform="rotate(-90 219.1 152.4)">1K</text>
<text x="220.9" y="154.3">nc</text>
<text x="225.9" y="154.9">R32</text>
<text x="236.2" y="151.9">CHG</text>
<text x="203.2" y="160.1">REGN</text>
<text x="212.6" y="158.7">nc</text>
<text x="217.6" y="159.4">R18</text>
<text x="238" y="158.1">nc</text>
<text x="242.4" y="158.1">R74</text>
</g>
<g font-size="2.1">
<text x="181.8" y="25.2">1*2</text>
<text x="181.8" y="27.7">2*2</text>
<text x="189.7" y="26.3">RST</text>
<text x="189.7" y="28.8">3V3</text>
<text x="91.1" y="35.3" transform="rotate(-90 91.1 35.3)">8</text>
<text x="146.3" y="32.8">2</text>
<text x="146.3" y="35.3">4</text>
<text x="157.3" y="32.8">1</text>
<text x="157.3" y="35.3">3</text>
<text x="181.8" y="35.3">5*2</text>
<text x="181.8" y="32.8">4*2</text>
<text x="181.8" y="30.3">3*2</text>
<text x="189.7" y="33.9">GND</text>
<text x="189.7" y="31.4">MD</text>
<text x="222.7" y="35.3">28*2</text>
<text x="235.9" y="35.3">2</text>
<text x="246.8" y="35.3">1</text>
<text x="72.1" y="37.9">6</text>
<text x="72.1" y="40.4">7</text>
<text x="76" y="39">SCL</text>
<text x="76" y="41.5">WP</text>
<text x="146.3" y="37.9">6</text>
<text x="146.3" y="40.4">8</text>
<text x="157.3" y="37.9">5</text>
<text x="157.3" y="40.4">7</text>
<text x="181.8" y="37.9">6*2</text>
<text x="181.8" y="40.4">7*2</text>
<text x="189.7" y="36.4">A0</text>
<text x="189.7" y="39">A1</text>
<text x="189.7" y="41.5">A2</text>
<text x="212.2" y="41.5">VUSB</text>
<text x="215" y="36.4">LI+</text>
<text x="215" y="39">EN</text>
<text x="222.7" y="37.9">27*2</text>
<text x="222.7" y="40.4">26*2</text>
<text x="235.9" y="37.9">4</text>
<text x="235.9" y="40.4">6</text>
<text x="246.8" y="37.9">3</text>
<text x="246.8" y="40.4">5</text>
<text x="72.1" y="45.5">3</text>
<text x="76" y="46.6">A2</text>
<text x="89.8" y="46.6">SDA</text>
<text x="96.9" y="45.5">5</text>
<text x="145.2" y="42.9">10</text>
<text x="145.2" y="45.5">12</text>
<text x="157.3" y="42.9">9</text>
<text x="157.3" y="45.5">11</text>
<text x="181.8" y="42.9">8*2</text>
<text x="181.8" y="45.5">9*2</text>
<text x="189.7" y="44.1">A3</text>
<text x="189.7" y="46.6">A4</text>
<text x="215.3" y="46.6">D7</text>
<text x="215.3" y="44.1">D8</text>
<text x="222.7" y="45.5">24*2</text>
<text x="222.7" y="42.9">25*2</text>
<text x="234.7" y="45.5">10</text>
<text x="235.9" y="42.9">8</text>
<text x="246.8" y="42.9">7</text>
<text x="246.8" y="45.5">9</text>
<text x="72.1" y="50.6">1</text>
<text x="72.1" y="48">2</text>
<text x="76" y="51.7">A0</text>
<text x="76" y="49.1">A1</text>
<text x="145.2" y="48">14</text>
<text x="145.2" y="50.6">16</text>
<text x="145.2" y="53.1">18</text>
<text x="157.3" y="48">13</text>
<text x="157.3" y="50.6">15</text>
<text x="157.3" y="53.1">17</text>
<text x="180.6" y="48">10*2</text>
<text x="180.6" y="53.1">12*2</text>
<text x="180.7" y="50.6">11*2</text>
<text x="189.7" y="49.1">A5</text>
<text x="189.7" y="51.7">SCK</text>
<text x="215.3" y="51.7">D5</text>
<text x="215.3" y="49.1">D6</text>
<text x="222.7" y="53.1">21*2</text>
<text x="222.7" y="50.6">22*2</text>
<text x="222.7" y="48">23*2</text>
<text x="234.7" y="48">12</text>
<text x="234.7" y="50.6">14</text>
<text x="234.7" y="53.1">16</text>
<text x="246.8" y="48">11</text>
<text x="246.8" y="50.6">13</text>
<text x="246.8" y="53.1">15</text>
<text x="91.1" y="55" transform="rotate(-90 91.1 55)">4</text>
<text x="145.2" y="55.6">20</text>
<text x="145.2" y="58.2">22</text>
<text x="157.3" y="55.6">19</text>
<text x="157.3" y="58.2">21</text>
<text x="180.6" y="55.6">13*2</text>
<text x="180.6" y="58.2">14*2</text>
<text x="189.7" y="56.8">MISO</text>
<text x="189.7" y="54.2">MOSI</text>
<text x="189.7" y="59.3">RX</text>
<text x="215.3" y="59.3">D2</text>
<text x="215.3" y="56.8">D3</text>
<text x="215.3" y="54.2">D4</text>
<text x="222.7" y="58.2">19*2</text>
<text x="222.7" y="55.6">20*2</text>
<text x="234.7" y="55.6">18</text>
<text x="234.7" y="58.2">20</text>
<text x="246.8" y="55.6">17</text>
<text x="246.8" y="58.2">19</text>
<text x="145.2" y="60.7">24</text>
<text x="157.3" y="60.7">23</text>
<text x="180.6" y="63.3">16*2</text>
<text x="180.6" y="60.7">15*2</text>
<text x="189.7" y="64.4">NC</text>
<text x="189.7" y="61.8">TX</text>
<text x="213.6" y="64.4">SDA</text>
<text x="213.8" y="61.8">SCL</text>
<text x="222.7" y="60.7">18*2</text>
<text x="222.7" y="63.3">17*2</text>
<text x="234.7" y="60.7">22</text>
<text x="234.7" y="63.3">24</text>
<text x="246.8" y="60.7">21</text>
<text x="246.8" y="63.3">23</text>
<text x="206.7" y="86.1">5</text>
<text x="206.7" y="88.7">3</text>
<text x="210.6" y="87.2">VIN VOUT</text>
<text x="210.6" y="89.8">FLG</text>
<text x="223.9" y="86.1">1</text>
<text x="206.7" y="91.2">4</text>
<text x="210.6" y="92.3">CE</text>
<text x="216.9" y="92.3">VSS</text>
<text x="223.9" y="91.2">2</text>
<text x="79.1" y="102.6">3</text>
<text x="82.2" y="103.7">23</text>
<text x="82.8" y="107.1" transform="rotate(-90 82.8 107.1)">1</text>
<text x="84" y="103.2" transform="rotate(-90 84 103.2)">1</text>
<text x="86.1" y="102.6">2</text>
<text x="98.8" y="102.6">2</text>
<text x="101.9" y="103.7">32</text>
<text x="102.5" y="107.1" transform="rotate(-90 102.5 107.1)">1</text>
<text x="103.6" y="103.2" transform="rotate(-90 103.6 103.2)">1</text>
<text x="105.8" y="102.6">3</text>
<text x="53.2" y="111.5">2</text>
<text x="53.2" y="109">3</text>
<text x="53.2" y="114">1</text>
<text x="197.3" y="123.6">1*3</text>
<text x="244.1" y="121">25*3</text>
<text x="244.1" y="123.6">24*3</text>
<text x="197.3" y="126.1">2*3</text>
<text x="197.3" y="131.2">4*3</text>
<text x="197.3" y="128.7">3*3</text>
<text x="244.1" y="126.1">23*3</text>
<text x="244.1" y="131.2">21*3</text>
<text x="244.1" y="128.7">22*3</text>
<text x="197.3" y="136.3">6*3</text>
<text x="197.3" y="133.7">5*3</text>
<text x="244.1" y="136.3">19*3</text>
<text x="244.1" y="133.7">20*3</text>
<text x="158.2" y="143.2" transform="rotate(-90 158.2 143.2)">1</text>
<text x="160.8" y="143.2" transform="rotate(-90 160.8 143.2)">2</text>
<text x="197.3" y="143.9">9*3</text>
<text x="197.3" y="141.3">8*3</text>
<text x="197.3" y="138.8">7*3</text>
<text x="244.1" y="143.9">16*3</text>
<text x="244.1" y="141.3">17*3</text>
<text x="244.1" y="138.8">18*3</text>
<text x="94.4" y="146.4">2</text>
<text x="97.4" y="147.5">32</text>
<text x="99.2" y="147" transform="rotate(-90 99.2 147)">1</text>
<text x="101.3" y="146.4">3</text>
<text x="157.1" y="147.1" transform="rotate(-90 157.1 147.1)">1</text>
<text x="159.7" y="147.1" transform="rotate(-90 159.7 147.1)">2</text>
<text x="197.3" y="146.4">10*3</text>
<text x="197.3" y="149">11*3</text>
<text x="244.1" y="149">14*3</text>
<text x="244.1" y="146.4">15*3</text>
<text x="98.1" y="150.9" transform="rotate(-90 98.1 150.9)">1</text>
<text x="197.3" y="151.5">12*3</text>
<text x="244.1" y="151.5">13*3</text>
<text x="44.2" y="158.5">1</text>
<text x="44.2" y="161">2</text>
<text x="44.2" y="163.6">3</text>
</g>
<g font-size="1.8">
<text x="73.7" y="34.4">U2</text>
<text x="88.9" y="33.1" transform="rotate(-90 88.9 33.1)">+3V3</text>
<text x="123.7" y="33.8">SOM17/2.2C</text>
<text x="166.4" y="30.6" transform="rotate(-90 166.4 30.6)">+3V3</text>
<text x="169.5" y="34.6" transform="rotate(-90 169.5 34.6)">GND</text>
<text x="45.6" y="38.9">SCL/2.5D</text>
<text x="60.3" y="38.2">SCL</text>
<text x="125.1" y="36.3">ADC0/2.2B</text>
<text x="125.1" y="38.9">ADC1/2.2B</text>
<text x="125.1" y="41.4">ADC2/2.2B</text>
<text x="261.6" y="38.9">SOM18/2.2C</text>
<text x="261.6" y="41.4">VUSB-MCU/2.4A</text>
<text x="31.1" y="46.5" transform="rotate(-90 31.1 46.5)">+3V3</text>
<text x="40.7" y="45.6">R2410K</text>
<text x="51.5" y="43.9">J12</text>
<text x="51.5" y="47.7">J19</text>
<text x="61" y="42.2" transform="rotate(-90 61 42.2)">GND</text>
<text x="99.1" y="44.6">SDA</text>
<text x="109.9" y="46.5">SDA/2.5D</text>
<text x="125.1" y="43.9">ADC3/2.2B</text>
<text x="125.1" y="46.5">ADC4/2.2B</text>
<text x="261.6" y="46.5">PWM3/2.4C</text>
<text x="261.6" y="43.9">PWM2/2.4C</text>
<text x="40.7" y="48.2">R2510K</text>
<text x="40.7" y="50.7">R2610K</text>
<text x="51.5" y="50.3">J20</text>
<text x="125.1" y="49">ADC5/2.2B</text>
<text x="126.2" y="51.6">SCK/2.4B</text>
<text x="261.6" y="49">CS/2.4B</text>
<text x="261.6" y="51.6">PWM1/2.4C</text>
<text x="55.3" y="54.7" transform="rotate(-90 55.3 54.7)">U$2</text>
<text x="57.8" y="55.4" transform="rotate(-90 57.8 55.4)">U$3</text>
<text x="62.9" y="54.7" transform="rotate(-90 62.9 54.7)">U$7</text>
<text x="69.9" y="56.6">AT24CS64-SSHM-B</text>
<text x="125.3" y="56.6">MISO/2.4B</text>
<text x="125.3" y="54.1">MOSI/2.4B</text>
<text x="127.6" y="59.2">TX/2.4B</text>
<text x="261.6" y="59.2">GPIO0/2.4C</text>
<text x="261.6" y="56.6">GPIO1/2.4C</text>
<text x="261.6" y="54.1">PWM0/2.4C</text>
<text x="55" y="65.5" transform="rotate(-90 55 65.5)">R27100K</text>
<text x="58.8" y="65.5" transform="rotate(-90 58.8 65.5)">R28100K</text>
<text x="62.6" y="65.5" transform="rotate(-90 62.6 65.5)">R29100K</text>
<text x="88.9" y="63.6">GND</text>
<text x="127.4" y="61.7">RX/2.4B</text>
<text x="262.2" y="64.3">SDA/2.5D</text>
<text x="262.2" y="61.7">SCL/2.5D</text>
<text x="67.3" y="75">put A0-A2 to GND in order to compatible with 24CW640T EEPROM</text>
<text x="67.3" y="76.9">addr = 0X50</text>
<text x="67.3" y="72.5">EEPROM on the board that we can program with board specific information</text>
<text x="152.4" y="77.6">ADC7 can connect to Ethernet Reset pin</text>
<text x="56.5" y="78.9">GND</text>
<text x="125.1" y="78.2">ADC7/2.2B</text>
<text x="152.4" y="79.5">CS can connect to Ethernet CS pin</text>
<text x="152.4" y="81.4">GPIO0 can connect to Ethernet IRQ pin</text>
<text x="186.9" y="89.9">R2</text>
<text x="187.2" y="87.1">VBUS/2.2A</text>
<text x="194" y="89.5">1K</text>
<text x="232.4" y="87.1">VUSB-MCU/2.4A</text>
<text x="181.6" y="91.6" transform="rotate(-90 181.6 91.6)">+3V3</text>
<text x="201.8" y="98.4" transform="rotate(-90 201.8 98.4)">1M</text>
<text x="202.1" y="105.3" transform="rotate(-90 202.1 105.3)">R7</text>
<text x="201.3" y="111.2">GND</text>
<text x="223.5" y="110.6">GND</text>
<text x="43.2" y="119.5">LiPo Connector</text>
<text x="58.4" y="118.1">SMF3.3</text>
<text x="59.7" y="116.4">D4</text>
<text x="66.1" y="114.4" transform="rotate(-90 66.1 114.4)">GND</text>
<text x="190.5" y="116.9">use 3V3 control MCU USB power</text>
<text x="231.3" y="114.4" transform="rotate(-90 231.3 114.4)">1M/NC</text>
<text x="61.6" y="123.1">R23</text>
<text x="66.7" y="123.4">0R</text>
<text x="205.7" y="123.9">+3V3</text>
<text x="231.5" y="123.9" transform="rotate(-90 231.5 123.9)">R21</text>
<text x="236.2" y="121.4">GPIO1</text>
<text x="236.2" y="123.9">PWM0</text>
<text x="257.2" y="123.9">24 Indicate Power status</text>
<text x="257.2" y="122">25 Power enable pin</text>
<text x="47" y="126.6">S4</text>
<text x="54.6" y="126.5">GND</text>
<text x="140.3" y="130.9">GND</text>
<text x="148.6" y="130.9">GND</text>
<text x="205.7" y="126.5">+3V3</text>
<text x="205.7" y="129">5VDC</text>
<text x="205.7" y="131.5">5VDC</text>
<text x="236.2" y="129">GND</text>
<text x="236.2" y="131.5">GND</text>
<text x="236.2" y="126.5">RESET</text>
<text x="257.2" y="126.5">23 Reserve for reset</text>
<text x="257.2" y="128.4">power module</text>
<text x="207" y="134.1">VCC</text>
<text x="207" y="136.6">VCC</text>
<text x="236.2" y="136.6">VBAT</text>
<text x="236.2" y="134.1">VBAT</text>
<text x="154.9" y="139.8">J21</text>
<text x="236.2" y="139.2">VBAT</text>
<text x="236.2" y="141.7">TS</text>
<text x="42.6" y="148.7">Dip switch, control battery</text>
<text x="54.6" y="148.1">GND</text>
<text x="89.9" y="150" transform="rotate(-90 89.9 150)">R14</text>
<text x="106.1" y="146.8">VIN</text>
<text x="156.8" y="144.9">SIP-2</text>
<text x="207" y="144.2">GND</text>
<text x="207" y="146.8">GND</text>
<text x="207.6" y="149.3">VIN</text>
<text x="226" y="144.9">ADC6/2.2B</text>
<text x="227" y="147.4">SDA/2.5D</text>
<text x="227.2" y="150">SCL/2.5D</text>
<text x="236.2" y="144.2">ADC6</text>
<text x="236.2" y="149.3">SCL</text>
<text x="257.8" y="144.2">16 ADC6:FUEL_INT</text>
<text x="89.8" y="151.4">HSS2333</text>
<text x="102" y="151.6">Q4</text>
<text x="121.3" y="151.9">If LiPo TS pin don't have 10K NTC connect to GND, connect this jumper</text>
<text x="178" y="151.9">,</text>
<text x="207.6" y="151.9">VIN</text>
<text x="214.6" y="153.8">J8</text>
<text x="36.2" y="157.6">J2</text>
<text x="90.3" y="156.9" transform="rotate(-90 90.3 156.9)">100K</text>
<text x="101.4" y="160.1" transform="rotate(-90 101.4 160.1)">R15</text>
<text x="129.4" y="157.7">SCREW-HOLSCREW-HOLE-3.7</text>
<text x="134.5" y="160.5">J5</text>
<text x="140.3" y="157.7">E-3.7</text>
<text x="145.3" y="160.5">J7</text>
<text x="175.3" y="156.9">GND</text>
<text x="36.2" y="167.7">DCJ0202</text>
<text x="56.4" y="163.9">D17</text>
<text x="61.5" y="165.8">SMAJ15CA-13-F</text>
<text x="67.3" y="162.7">F5</text>
<text x="71.1" y="162.7">16V/0.75A</text>
<text x="76.2" y="167.9">S1</text>
<text x="101.7" y="167.1" transform="rotate(-90 101.7 167.1)">1K</text>
<text x="192.4" y="165.2">Power Module</text>
<text x="51.5" y="169">GND</text>
<text x="58.4" y="171.5">GND</text>
<text x="132.5" y="174.7">GND</text>
<text x="143.3" y="174.7">GND</text>
<text x="181.6" y="174.7">Power Module&amp;Ethernet Wing</text>
<text x="235.6" y="176.6">M.2 SoM breakout board v0.2</text>
<text x="235.6" y="181.7">2024/3/15</text>
<text x="244" y="181.7">19:45</text>
<text x="68.6" y="187.4">GND</text>
<text x="83.8" y="186.8">Dip switch, control DC power</text>
<text x="248.9" y="186.8">3/3</text>
</g>
<g font-size="1.4">
<text x="148" y="77.6">TP1</text>
<text x="77.8" y="107.5">Q5</text>
<text x="84.8" y="107.5">HSS2333</text>
<text x="94.6" y="107.5">HSS2333</text>
<text x="106.4" y="107.5">Q3</text>
</g>
</svg>
